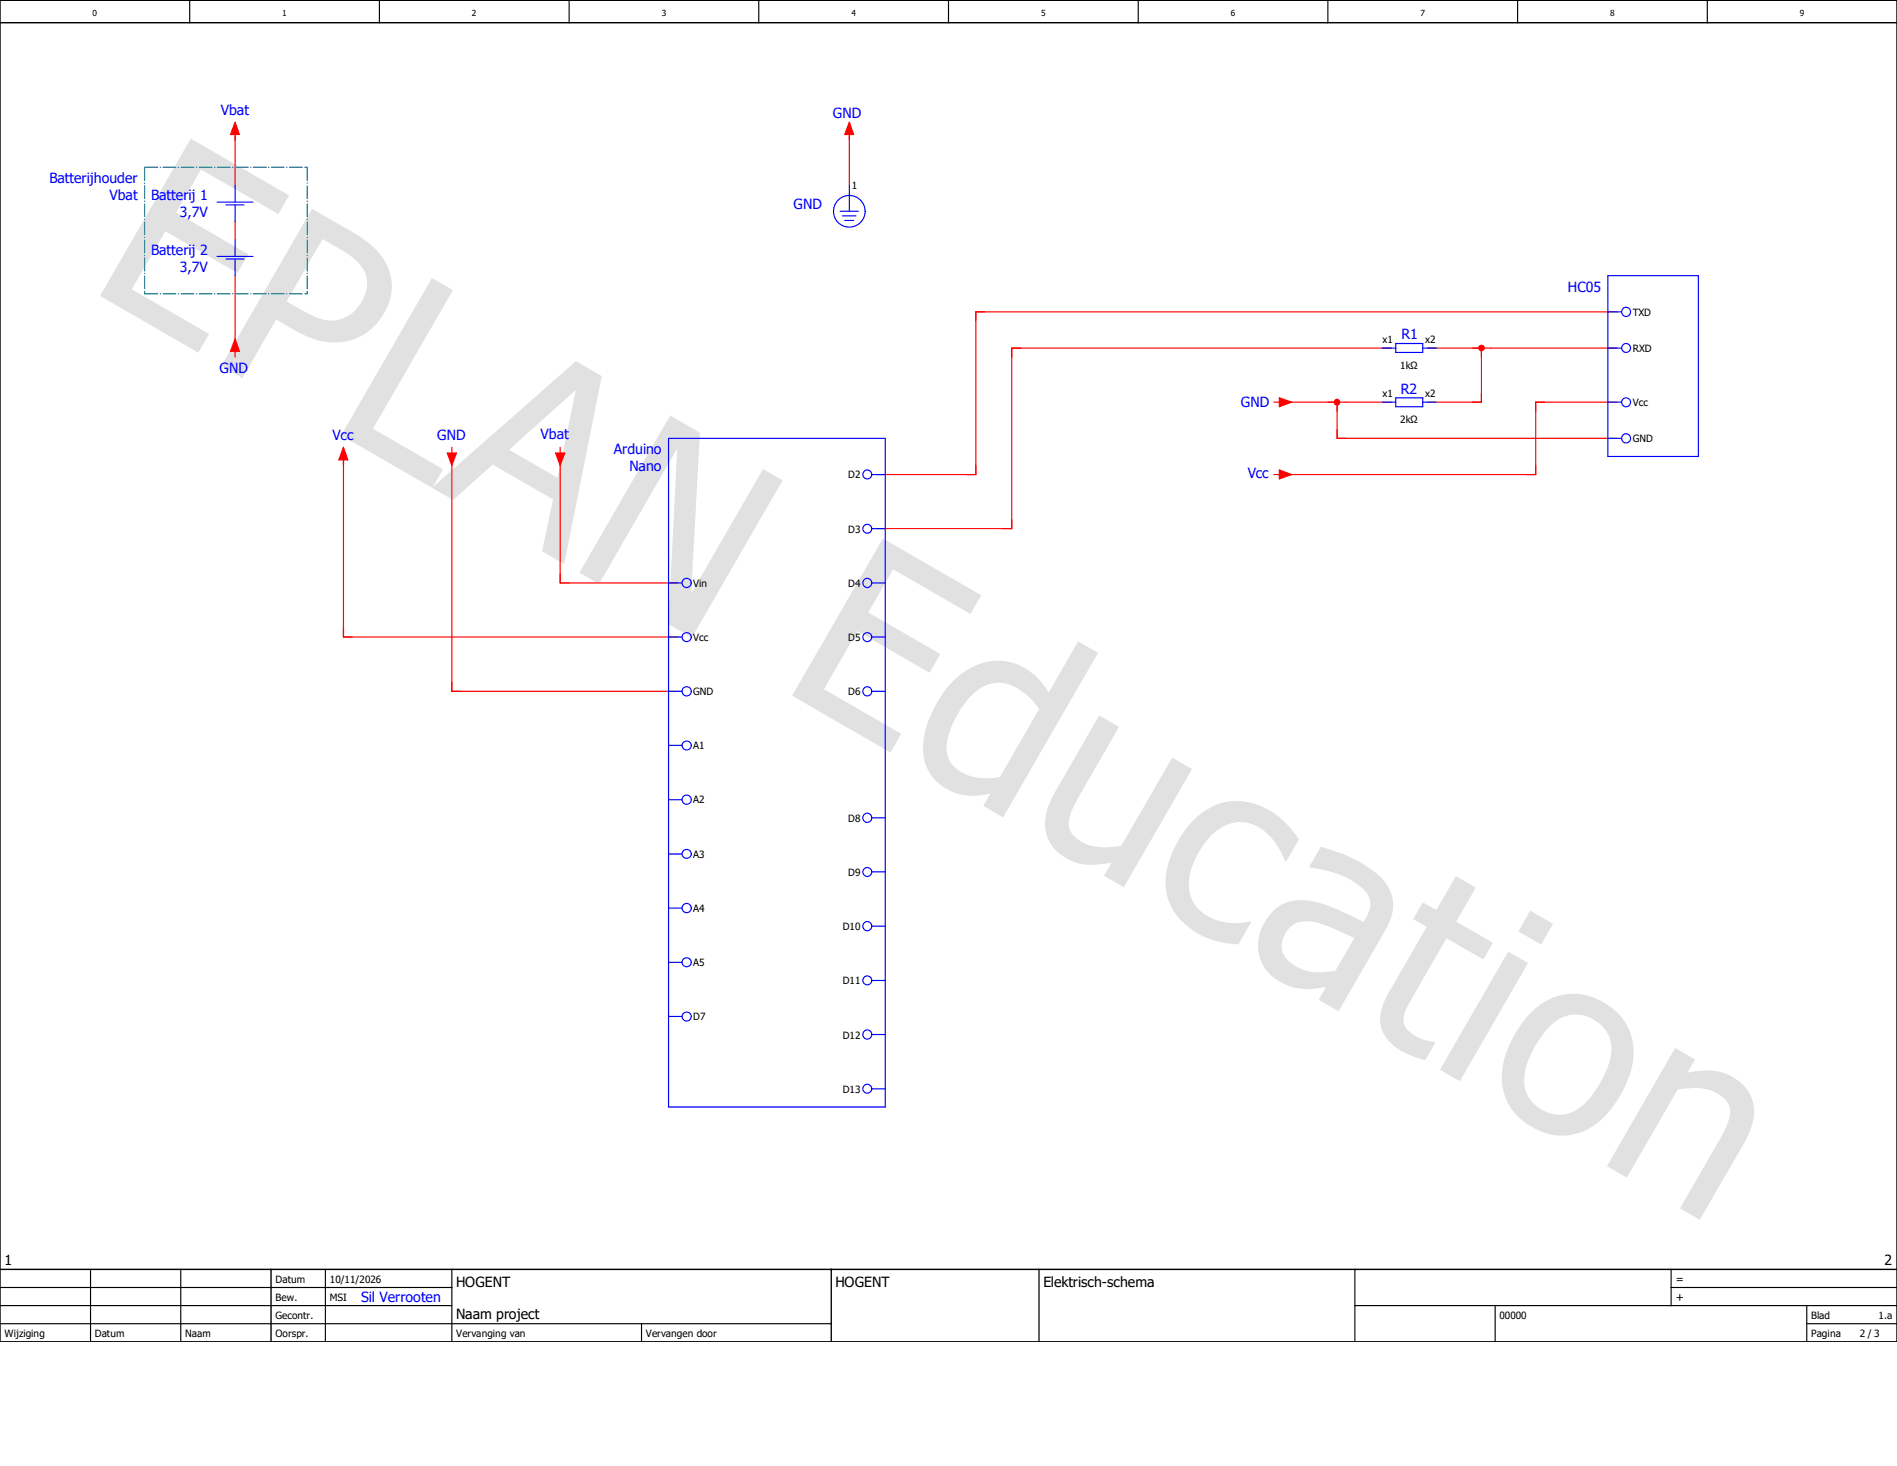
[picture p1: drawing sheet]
<svg xmlns="http://www.w3.org/2000/svg" width="279mm" height="216mm" viewBox="0 0 279 216" stroke-linecap="round" stroke-linejoin="round" font-family="sans-serif">
<path d="M197.7 -.1l-197.7 197.7M0 169.2l40.1 28.4M0 197.5v.1" fill="none" stroke="#fff" stroke-width=".15"/>
<g fill="none" stroke="#000" stroke-width=".17">
<path d="M27.9 0v3.3M55.9 0v3.3M83.8 0v3.3M111.8 0v3.3M139.7 0v3.3M167.6 0v3.3M195.6 0v3.3M223.5 0v3.3M251.5 0v3.3M0 194.9h122.4M0 192.3h66.5M0 189.6h66.5"/>
<path d="M13.3 186.9v10.7M26.6 186.9v10.7M47.9 186.9v10.7M66.5 186.9v10.7M94.5 194.9v2.7M153 186.9v10.7M199.6 192.3h79.8M199.6 186.9v10.7M220.2 192.3v5.3M246.1 189.6h33.3M246.1 186.9v5.4M266.1 194.9h13.3"/>
<path d="M266.1 192.3v5.3"/>
</g>
<path d="M0 3.3h279.4M0 0h279.4v197.6h-279.4zM0 186.9h279.4M39.9 186.9v10.7M122.4 186.9v10.7" fill="none" stroke="#000" stroke-width=".21"/>
<path d="M28.1 20.4l14.5 8.4-1.6 2.7-11.4-6.5-3.7 6.3 10.7 6.1-1.6 2.8-10.7-6.1-4.9 8.5 11.4 6.6-1.6 2.7-14.5-8.3zM46 30.7l5.8 3.4a11.4 11.4 0 0 1 5.4 5.5 7.7 7.7 0 0 1-1.6 8 8.5 8.5 0 0 1-10.3 2l-1.3-.7-3.3-1.8-5 8.6-3.1-1.8zM47.5 35.2l-5.3 9.2 2.1 1.2a8.2 8.2 0 0 0 5.2 1.6 5.7 5.7 0 0 0 4.5-6.4 6.7 6.7 0 0 0-3.5-3.9zM63.6 41l3.1 1.7-11.8 20.4 10.4 6-1.6 2.8-13.5-7.8zM63.6 71.8l21.2-18.6 3.8 2.2-5.5 27.7-3.3-1.9 1.7-7.7-8.9-5.1-5.8 5.2zM75 66.2l7.1 4.2 2.7-13zM98.7 61.2l4.4 2.5-1.3 23.7 10.6-18.3 2.9 1.6-13.4 23.2-3.5-2 1.4-25.9-11.6 20-2.9-1.7zM130 79.3l14.5 8.4-1.6 2.7-11.4-6.6-3.6 6.4 10.6 6.1-1.6 2.8-10.6-6.2-5 8.6 11.4 6.6-1.6 2.7-14.4-8.3zM140.5 100.2a8.7 8.7 0 0 1 9.3-2.4 9.2 9.2 0 0 1 4.7 4.2l4.3-7.5 2.9 1.7-14 24.2-2.9-1.7 1.1-1.8a8.2 8.2 0 0 1-8.2-2.1 7.4 7.4 0 0 1-1.4-7.3 17.5 17.5 0 0 1 4.2-7.3zM143.1 102.4a13 13 0 0 0-3.7 7.9 4.5 4.5 0 0 0 3.9 4.1 9.8 9.8 0 0 0 4 0l5.8-10a8.8 8.8 0 0 0-5.3-3.8 5.5 5.5 0 0 0-4.7 1.8zM161.9 105.4l2.9 1.7-5.7 9.9a8.7 8.7 0 0 0-1.7 4.6 3.8 3.8 0 0 0 2.8 2.8 10.2 10.2 0 0 0 5 .2l7.4-13 3 1.7-10.1 17.4-2.9-1.7 1.1-2a9.6 9.6 0 0 1-6.1-.3 5.9 5.9 0 0 1-3.3-7.8l1.1-2.2zM175.6 121a8.8 8.8 0 0 1 11.8-1.4 13.8 13.8 0 0 1 3.9 4l-1.9 3.3-.1-.1a9.3 9.3 0 0 0-4.5-5.3 5.7 5.7 0 0 0-6.8 2 11.2 11.2 0 0 0-2.9 6.9 5.7 5.7 0 0 0 4.8 5.3 9.6 9.6 0 0 0 4.2 0l.2 .1-1.9 3.3a11.5 11.5 0 0 1-9.9-5.6 9.5 9.5 0 0 1 .4-8.4l1.5-2.6zM190 136.5a3.4 3.4 0 0 0-.4 4.8 7 7 0 0 0 6.6 1.7l.5-.1 2.8-4.8-2.3-1a10.8 10.8 0 0 0-5.4-1.4 2.87 2.87 0 0 0-1.8 .8zM194.5 124.7a20.1 20.1 0 0 1 9 4.7 5.7 5.7 0 0 1 .8 7.1l-7.2 12.4-2.9-1.7 1.1-1.8a9.3 9.3 0 0 1-7.4-1.2 6.2 6.2 0 0 1-1.3-8.9 6 6 0 0 1 6.8-2.5 33.6 33.6 0 0 1 7.4 3 4 4 0 0 0 .9-3.6 6.6 6.6 0 0 0-3.2-2.9 16.6 16.6 0 0 0-5.5-1.5l-.2-.1zM209.6 132.9l2 1.1 2.8-5 3 1.7-2.9 5 5.4 3.2-1.4 2.4-5.4-3.1-4.8 8.3a9.7 9.7 0 0 0-1.6 3.6 2.79 2.79 0 0 0 1.9 2.5 10.2 10.2 0 0 0 2.8 .9l-1.5 2.6-1.1-.3a9 9 0 0 1-4.9-3.4 5.2 5.2 0 0 1 0-4.8l.7-1.5 5.5-9.6-2-1.2zM222.1 140.1l3 1.7-10.1 17.4-2.9-1.7zM225.4 134.1l3.3 1.9-1.7 3.1-3.4-1.9zM225.6 149.1a8.6 8.6 0 0 1 12-.5 8.5 8.5 0 0 1 2.4 9.9 14.8 14.8 0 0 1-5.9 7.7 8.4 8.4 0 0 1-9.3-.7 8.3 8.3 0 0 1-3.2-9.5 16.6 16.6 0 0 1 4-6.9zM228.1 151.3a14.1 14.1 0 0 0-3.6 7.1 5.2 5.2 0 0 0 3.2 5.3 5.2 5.2 0 0 0 6-1.4 14.5 14.5 0 0 0 3.6-7.2 5.2 5.2 0 0 0-6.4-5.6 5.9 5.9 0 0 0-2.8 1.8zM246.7 154.3l3 1.7-1.2 2a8.9 8.9 0 0 1 7.4 1.1 5.8 5.8 0 0 1 2 6.9l-1 2.4-6.5 11.2-3-1.6 5.7-9.9a10.8 10.8 0 0 0 1.7-4.3 3.1 3.1 0 0 0-2-2.8 8.8 8.8 0 0 0-5.7-.5l-7.5 12.9-2.9-1.7z" fill="#e1e1e1"/>
<g fill="none" stroke="#f00" stroke-width=".17">
<path d="M34.6 20v7.3M125.1 20v7.3M34.6 32.6v2.7M34.6 40.6v11.3M188.9 59.2h8v5.4h41.3M198.2 59.2h6.7M204.9 51.3h-55.9v26.6h-19.9M210.2 51.3h28M218.2 51.3v7.9h-8M238.2 45.9h-94.5v24h-14.6M238.2 59.2h-12v10.7h-37.3M50.6 67.9v25.9h49.2"/>
<path d="M66.5 67.9v33.9h33.3M82.5 67.9v18h17.3"/>
</g>
<path d="M218 50.8a.49 .49 0 0 1 .7 .5h-.5h.5a.49 .49 0 0 1-.7 .4 .49 .49 0 0 1 0-.9z" fill-rule="evenodd" fill="#f00"/>
<path d="M195.6 59.2h2.6M196.9 59.2v1.4" fill="none" stroke="#f00" stroke-width=".17"/>
<path d="M196.7 58.8a.48 .48 0 0 1 .7 .4h-.5h.5a.5 .5 0 0 1-.7 .5 .5 .5 0 0 1 0-.9z" fill-rule="evenodd" fill="#f00"/>
<path d="M150.4 51.3h-1.4v1.3M227.5 59.2h-1.3v1.4M149 76.5v1.4h-1.3M196.9 63.2v1.4h1.3M226.2 68.5v1.4h-1.3M50.6 92.5v1.3h1.3" fill="none" stroke="#f00" stroke-width=".17"/>
<g fill="none" stroke="#00f" stroke-width=".17">
<path d="M32 29.8h5.3M32 37.8h5.3M33.3 30.2h2.6M33.3 38.1h2.6M34.6 27.3v2.5M34.6 30.2v2.4M34.6 35.3v2.5M34.6 38.1v2.5M123.7 31.1h2.7M124.1 31.8h2M124.4 32.5h1.3M125.1 27.3v3.8"/>
<path d="M98.5 64.6h31.9v98.4h-31.9zM128.4 69.9h2M128.4 77.9h2M98.5 85.9h2M98.5 93.8h2M128.4 85.9h2M128.4 93.8h2M98.5 101.8h2M98.5 109.8h2M98.5 117.8h2M128.4 101.8h2M98.5 125.8h2"/>
<path d="M98.5 133.7h2M128.4 120.4h2M128.4 128.4h2M128.4 136.4h2M98.5 141.7h2M128.4 144.4h2M128.4 152.4h2M128.4 160.4h2"/>
<circle cx="125.1" cy="31.1" r="2.33"/>
<circle cx="127.7" cy="69.9" r=".66"/>
<circle cx="127.7" cy="77.9" r=".66"/>
<circle cx="101.1" cy="85.8" r=".68"/>
<circle cx="101.1" cy="93.8" r=".67"/>
<circle cx="127.7" cy="85.8" r=".66"/>
<circle cx="127.7" cy="93.8" r=".66"/>
<circle cx="101.1" cy="101.8" r=".68"/>
<circle cx="101.1" cy="117.8" r=".68"/>
<circle cx="101.1" cy="109.8" r=".67"/>
<circle cx="127.7" cy="101.8" r=".67"/>
<circle cx="101.1" cy="133.7" r=".68"/>
<circle cx="101.1" cy="125.8" r=".67"/>
<circle cx="127.7" cy="120.4" r=".67"/>
<circle cx="127.7" cy="136.4" r=".67"/>
<circle cx="127.7" cy="128.4" r=".66"/>
<circle cx="101.1" cy="141.7" r=".67"/>
<circle cx="127.7" cy="152.4" r=".67"/>
<circle cx="127.7" cy="144.4" r=".66"/>
<circle cx="127.7" cy="160.3" r=".66"/>
</g>
<g fill="#007f7f">
<path d="M45 43.2l.3 .1h-.3z"/>
<path d="M45.2 43h.1v.3z"/>
<path d="M45 24.6h.3l-.3 .1z"/>
<path d="M21.2 43h.2l-.1 .3z"/>
<path d="M21.3 43.2l-.1 .1h.1h2v-.1zM23.5 43.2v.1h.2v-.1zM24 43.2v.1h2v-.1zM26.2 43.2v.1h.2v-.1zM26.6 43.2v.1h2v-.1zM28.9 43.2v.1h.1v-.1zM29.3 43.2v.1h2v-.1zM31.5 43.2v.1h.2v-.1zM32 43.2v.1h2v-.1zM34.2 43.2v.1h.2v-.1zM34.6 43.2v.1h2v-.1zM36.9 43.2v.1h.1v-.1zM37.3 43.2v.1h2v-.1zM39.5 43.2v.1h.2v-.1zM39.9 43.2v.1h2v-.1zM42.2 43.2v.1h.1v-.1zM42.6 43.2v.1h2v-.1zM44.8 43.2v.1h.2v-.1z"/>
<path d="M45.2 24.6v2h.1v-2zM45.2 26.9v.2h.1v-.2zM45.2 27.3v2h.1v-2zM45.2 29.5v.2h.1v-.2zM45.2 30v2h.1v-2zM45.2 32.2v.2h.1v-.2zM45.2 32.6v2h.1v-2zM45.2 34.9v.2h.1v-.2zM45.2 35.3v2h.1v-2zM45.2 37.5v.2h.1v-.2zM45.2 37.9v2.1h.1v-2.1zM45.2 40.2v.1h.1v-.1zM45.2 40.6v2h.1v-2zM45.2 42.8v.2h.1v-.2z"/>
<path d="M21.3 24.6h-.1l.1 .1h2v-.1zM23.5 24.6v.1h.2v-.1zM24 24.6v.1h2v-.1zM26.2 24.6v.1h.2v-.1zM26.6 24.6v.1h2v-.1zM28.9 24.6v.1h.1v-.1zM29.3 24.6v.1h2v-.1zM31.5 24.6v.1h.2v-.1zM32 24.6v.1h2v-.1zM34.2 24.6v.1h.2v-.1zM34.6 24.6v.1h2v-.1zM36.9 24.6v.1h.1v-.1zM37.3 24.6v.1h2v-.1zM39.5 24.6v.1h.2v-.1zM39.9 24.6v.1h2v-.1zM42.2 24.6v.1h.1v-.1zM42.6 24.6v.1h2v-.1zM44.8 24.6v.1h.2v-.1z"/>
<path d="M21.2 24.6v2h.2v-2h-.1zM21.2 26.9v.2h.2v-.2zM21.2 27.3v2h.2v-2zM21.2 29.5v.2h.2v-.2zM21.2 30v2h.2v-2zM21.2 32.2v.2h.2v-.2zM21.2 32.6v2h.2v-2zM21.2 34.9v.2h.2v-.2zM21.2 35.3v2h.2v-2zM21.2 37.5v.2h.2v-.2zM21.2 37.9v2.1h.2v-2.1zM21.2 40.2v.1h.2v-.1zM21.2 40.6v2h.2v-2zM21.2 42.8v.2h.2v-.2z"/>
</g>
<g fill="none" stroke="#00f" stroke-width=".17">
<path d="M203.6 51.3h2M203.6 59.2h2M205.6 50.6h3.9v1.3h-3.9zM205.6 58.6h3.9v1.3h-3.9zM209.5 51.3h2M209.5 59.2h2M236.8 40.6h13.3v26.6h-13.3zM236.8 51.3h2M236.8 59.2h2M236.8 45.9h2M236.8 64.6h2M98.5 149.7h2"/>
<circle cx="239.5" cy="45.9" r=".67"/>
<circle cx="239.5" cy="51.2" r=".66"/>
<circle cx="239.5" cy="59.2" r=".66"/>
<circle cx="239.5" cy="64.6" r=".67"/>
<circle cx="101.1" cy="149.7" r=".67"/>
</g>
<path d="M81.8 66.7h1.4l-.7 1.8z" fill="none" stroke="#f00" stroke-width=".17"/>
<path d="M81.8 66.7h1.4l-.7 1.8z" fill="#f00"/>
<path d="M65.9 66.7h1.3l-.7 1.8zM82.5 65.9v.8" fill="none" stroke="#f00" stroke-width=".17"/>
<path d="M65.9 66.7h1.3l-.7 1.8z" fill="#f00"/>
<path d="M50.6 65.9l.6 1.8h-1.3zM66.5 65.9v.8" fill="none" stroke="#f00" stroke-width=".17"/>
<path d="M50.6 65.9l.6 1.8h-1.3z" fill="#f00"/>
<path d="M34.6 18l.7 1.8h-1.3zM50.6 67.7v.8" fill="none" stroke="#f00" stroke-width=".17"/>
<path d="M34.6 18l.7 1.8h-1.3z" fill="#f00"/>
<path d="M34.6 19.8v.9M34.6 49.9l.7 1.8h-1.3z" fill="none" stroke="#f00" stroke-width=".17"/>
<path d="M34.6 49.9l.7 1.8h-1.3z" fill="#f00"/>
<path d="M34.6 51.7v.9M188.4 69.2l1.8 .7-1.8 .6z" fill="none" stroke="#f00" stroke-width=".17"/>
<path d="M188.4 69.2l1.8 .7-1.8 .6z" fill="#f00"/>
<path d="M188.4 58.6l1.8 .6-1.8 .7zM187.6 69.9h.8" fill="none" stroke="#f00" stroke-width=".17"/>
<path d="M188.4 58.6l1.8 .6-1.8 .7z" fill="#f00"/>
<path d="M125.1 18l.6 1.8h-1.3zM187.6 59.2h.8" fill="none" stroke="#f00" stroke-width=".17"/>
<path d="M125.1 18l.6 1.8h-1.3z" fill="#f00"/>
<path d="M125.1 19.8v.9" fill="none" stroke="#f00" stroke-width=".17"/>
<g font-size="2.1" fill="#00f">
<text x="32.5" y="16.9">Vbat</text>
<text x="122.7" y="17.3">GND</text>
<text x="7.3" y="27">Batterijhouder</text>
<text x="16.1" y="29.5">Vbat</text>
<text x="22.3" y="29.5">Batterij 1</text>
<text x="26.5" y="32">3,7V</text>
<text x="116.9" y="30.8">GND</text>
<text x="22.3" y="37.5">Batterij 2</text>
<text x="26.5" y="40">3,7V</text>
<text x="230.9" y="43">HC05</text>
<text x="206.4" y="50">R1</text>
<text x="32.3" y="54.9">GND</text>
<text x="182.8" y="59.9">GND</text>
<text x="206.3" y="58.1">R2</text>
<text x="49" y="64.8">Vcc</text>
<text x="64.4" y="64.8">GND</text>
<text x="79.6" y="64.6">Vbat</text>
<text x="90.4" y="66.9">Arduino</text>
<text x="92.7" y="69.4">Nano</text>
<text x="183.8" y="70.4">Vcc</text>
<text x="53.2" y="191.8">Sil Verrooten</text>
</g>
<g font-size="2.1">
<text x=".7" y="186.3">1</text>
<text x="67.2" y="189.6">HOGENT</text>
<text x="123.1" y="189.6">HOGENT</text>
<text x="153.7" y="189.6">Elektrisch-schema</text>
<text x="277.6" y="186.3">2</text>
<text x="67.2" y="194.3">Naam project</text>
</g>
<g font-size="1.6">
<text x="246.8" y="191.6">+</text>
<text x="246.8" y="188.9">=</text>
</g>
<g font-size="1.5">
<text x="125.5" y="27.9">1</text>
<text x="240.5" y="46.5">TXD</text>
<text x="203.6" y="50.5">x1</text>
<text x="209.9" y="50.5">x2</text>
<text x="240.5" y="51.8">RXD</text>
<text x="203.6" y="58.5">x1</text>
<text x="206.2" y="54.4">1kΩ</text>
<text x="209.9" y="58.5">x2</text>
<text x="240.5" y="59.8">Vcc</text>
<text x="206.2" y="62.4">2kΩ</text>
<text x="240.5" y="65.1">GND</text>
<text x="124.9" y="70.4">D2</text>
<text x="124.9" y="78.4">D3</text>
<text x="102.1" y="86.4">Vin</text>
<text x="124.9" y="86.4">D4</text>
<text x="102.1" y="94.4">Vcc</text>
<text x="124.9" y="94.4">D5</text>
<text x="102.1" y="102.4">GND</text>
<text x="124.9" y="102.4">D6</text>
<text x="102.1" y="110.4">A1</text>
<text x="102.1" y="118.3">A2</text>
<text x="124.9" y="121">D8</text>
<text x="102.1" y="126.3">A3</text>
<text x="124.9" y="129">D9</text>
<text x="102.1" y="134.3">A4</text>
<text x="124.1" y="136.9">D10</text>
<text x="102.1" y="142.3">A5</text>
<text x="124.1" y="144.9">D11</text>
<text x="102.1" y="150.3">D7</text>
<text x="124.1" y="152.9">D12</text>
<text x="124.1" y="160.9">D13</text>
<text x="40.6" y="191.6">Bew.</text>
<text x="40.6" y="188.9">Datum</text>
<text x="48.6" y="191.6">MSI</text>
<text x="48.6" y="188.9">10/11/2026</text>
<text x=".7" y="196.9">Wijziging</text>
<text x="14" y="196.9">Datum</text>
<text x="27.3" y="196.9">Naam</text>
<text x="40.6" y="196.9">Oorspr.</text>
<text x="40.6" y="194.3">Gecontr.</text>
<text x="67.2" y="196.9">Vervanging van</text>
<text x="95.1" y="196.9">Vervangen door</text>
<text x="220.8" y="194.3">00000</text>
<text x="266.7" y="194.3">Blad</text>
<text x="266.7" y="196.9">Pagina</text>
<text x="273.9" y="196.9">2 / 3</text>
<text x="276.7" y="194.3">1.a</text>
</g>
<g font-size="1.2">
<text x="13.6" y="2.4">0</text>
<text x="41.6" y="2.4">1</text>
<text x="69.5" y="2.4">2</text>
<text x="97.5" y="2.4">3</text>
<text x="125.4" y="2.4">4</text>
<text x="153.3" y="2.4">5</text>
<text x="181.3" y="2.4">6</text>
<text x="209.2" y="2.4">7</text>
<text x="237.2" y="2.4">8</text>
<text x="265.1" y="2.4">9</text>
</g>
</svg>
